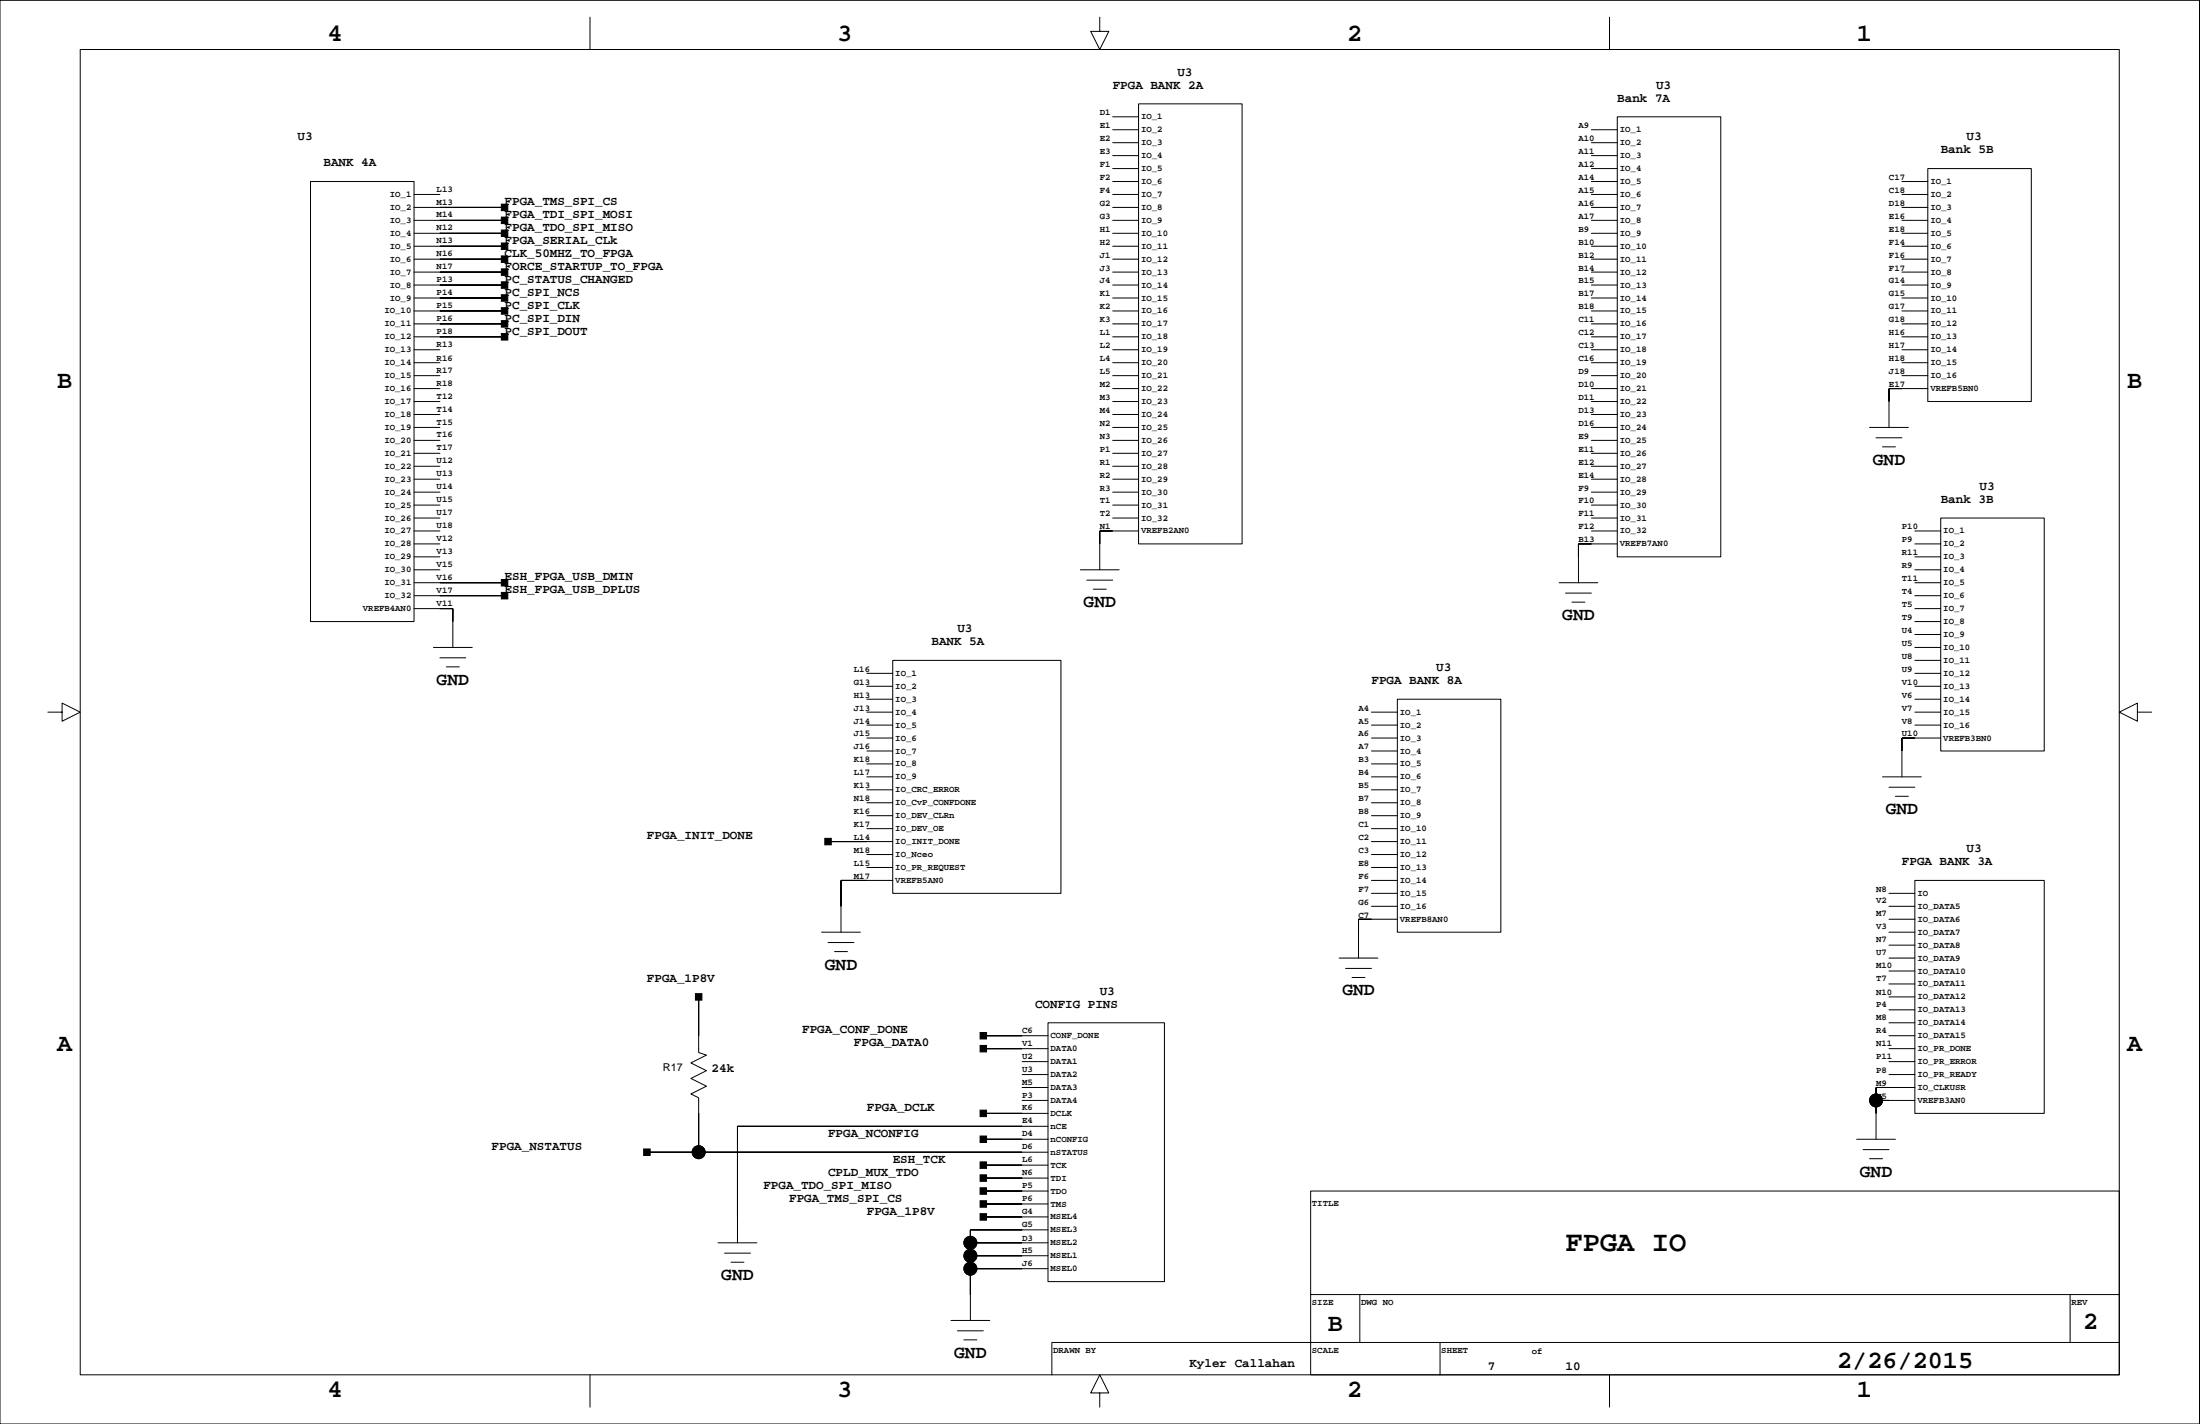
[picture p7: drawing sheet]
<svg xmlns="http://www.w3.org/2000/svg" width="432mm" height="279mm" viewBox="0 0 432 279" stroke-linecap="round" stroke-linejoin="round" font-family="sans-serif">
<g fill="none" stroke="#000" stroke-width=".2">
<path d="M0 .1h431.7v279.3h-431.7zM15.7 9.7h400.3v260.1h-400.3zM115.8 3.4v6.3M215.9 3.4v2.8h1.7l-1.7 3.5-1.8-3.5h1.8M315.9 3.4v6.3M60.9 35.6h20.4v86.4h-20.4zM81.3 38.2h5M218.4 35.6h5.1M218.4 38.2h5.1M218.4 25.5h5.1M218.4 28h5.1M218.4 30.5h5.1"/>
<path d="M218.4 33.1h5.1M218.4 22.9h5.1M223.5 20.4h20.3v86.3h-20.3zM312.3 35.6h5.1M312.3 38.2h5.1M312.3 25.5h5.1M312.3 28h5.1M312.3 30.5h5.1M312.3 33.1h5.1M317.4 22.9h20.3v86.4h-20.3zM373.3 35.6h5.1M373.3 38.2h5.1"/>
<path d="M378.4 33.1h20.3v45.7h-20.3zM81.3 40.7h17.7M81.3 43.2h17.7M81.3 45.8h17.7M81.3 48.3h17.7M81.3 50.9h17.7M81.3 53.4h17.7M81.3 55.9h17.7M81.3 58.5h17.7M218.4 40.7h5.1M218.4 43.2h5.1M218.4 45.8h5.1"/>
<path d="M218.4 48.3h5.1M218.4 50.9h5.1M218.4 53.4h5.1M218.4 55.9h5.1M218.4 58.5h5.1M312.3 40.7h5.1M312.3 43.2h5.1M312.3 45.8h5.1M312.3 48.3h5.1M312.3 50.9h5.1M312.3 53.4h5.1M312.3 55.9h5.1"/>
<path d="M312.3 58.5h5.1M373.3 40.7h5.1M373.3 43.2h5.1M373.3 45.8h5.1M373.3 48.3h5.1M373.3 50.9h5.1M373.3 53.4h5.1M373.3 55.9h5.1M373.3 58.5h5.1M81.3 61h17.7M81.3 63.5h17.7M81.3 66.1h17.7"/>
<path d="M81.3 68.6h5M81.3 71.2h5M81.3 73.7h5M81.3 76.2h5M81.3 78.8h5M218.4 61h5.1M218.4 63.5h5.1M218.4 66.1h5.1M218.4 68.6h5.1M218.4 71.2h5.1M218.4 73.7h5.1M218.4 76.2h5.1"/>
<path d="M218.4 78.8h5.1M312.3 61h5.1M312.3 63.5h5.1M312.3 66.1h5.1M312.3 68.6h5.1M312.3 71.2h5.1M312.3 73.7h5.1M312.3 76.2h5.1M312.3 78.8h5.1M373.3 61h5.1M373.3 63.5h5.1M373.3 66.1h5.1"/>
<path d="M373.3 68.6h5.1M373.3 71.2h5.1M373.3 73.7h5.1M378.4 76.2h-7.6v7.7M81.3 81.3h5M81.3 83.9h5M81.3 86.4h5M81.3 88.9h5M81.3 91.5h5M81.3 94h5M81.3 96.6h5M81.3 99.1h5"/>
<path d="M218.4 81.3h5.1M218.4 83.9h5.1M218.4 86.4h5.1M218.4 88.9h5.1M218.4 91.5h5.1M218.4 94h5.1M218.4 96.6h5.1M218.4 99.1h5.1M312.3 81.3h5.1M312.3 83.9h5.1M312.3 86.4h5.1M312.3 88.9h5.1"/>
<path d="M312.3 91.5h5.1M312.3 94h5.1M312.3 96.6h5.1M312.3 99.1h5.1M366.9 83.9h7.7M368.2 85.9h5.1M369.5 87.7h2.5M81.3 104.2h5M81.3 106.7h5M81.3 109.3h5M81.3 111.8h5M81.3 114.3h17.7"/>
<path d="M81.3 116.9h17.7M81.3 119.4h7.6v7.6M81.3 101.6h5M212 111.8h7.7M213.3 113.8h5.1M214.6 115.6h2.5M218.4 101.6h5.1M223.5 104.2h-7.6v7.6M306 114.3h7.6M307.3 116.4h5M308.5 118.1h2.6M312.3 104.2h5.1"/>
<path d="M312.3 101.6h5.1M317.4 106.7h-7.6v7.6M375.8 104.2h5.1M375.8 106.7h5.1M375.8 109.3h5.1M375.8 111.8h5.1M375.8 114.3h5.1M375.8 116.9h5.1M375.8 119.4h5.1M380.9 101.6h20.3v45.7h-20.3zM9.4 139.7h2.8v-1.7l3.5 1.7-3.5 1.8v-1.8M85.1 127h7.6"/>
<path d="M86.3 129.1h5.1M87.6 130.8h2.5M170.1 132.1h5.1M170.1 134.7h5.1M170.1 137.2h5.1M170.1 139.7h5.1M175.2 129.6h33v45.7h-33zM269.2 139.7h5.1M274.3 137.2h20.3v45.7h-20.3zM375.8 122h5.1M375.8 124.5h5.1M375.8 127h5.1"/>
<path d="M375.8 129.6h5.1M375.8 132.1h5.1M375.8 134.7h5.1M375.8 137.2h5.1M375.8 139.7h5.1M419.5 139.7v-1.7l-3.5 1.7 3.5 1.8v-1.8h2.8M170.1 142.3h5.1M170.1 144.8h5.1M170.1 152.4h5.1M170.1 147.3h5.1M170.1 149.9h5.1M170.1 155h5.1"/>
<path d="M170.1 157.5h5.1M269.2 142.3h5.1M269.2 144.8h5.1M269.2 152.4h5.1M269.2 147.3h5.1M269.2 149.9h5.1M269.2 155h5.1M269.2 157.5h5.1M369.5 152.4h7.6M370.8 154.5h5M372 156.2h2.6M375.8 142.3h5.1"/>
<path d="M380.9 144.8h-7.6v7.6M162.5 165.1h12.7M170.1 160h5.1M170.1 162.6h5.1M170.1 167.7h5.1M170.1 170.2h5.1M175.2 172.7h-10.1v10.2M269.2 175.3h5.1M269.2 177.8h5.1M269.2 160h5.1M269.2 162.6h5.1M269.2 165.1h5.1"/>
<path d="M269.2 167.7h5.1M269.2 170.2h5.1M269.2 172.7h5.1M370.8 175.3h5M370.8 177.8h5M375.8 172.7h25.4v45.8h-25.4zM137.1 195.6v10.9l1.6 .5-3.1 1.6 3.1 1.5-3.1 1.5 3.1 1.5-3.1 1.5 1.5 .8v10.7M161.3 182.9h7.6M162.5 184.9h5.1M163.8 186.7h2.5M262.8 188h7.6M264.1 190h5.1"/>
<path d="M265.4 191.8h2.5M274.3 180.4h-7.7v7.6M370.8 180.4h5M370.8 182.9h5M370.8 185.4h5M370.8 188h5M370.8 190.5h5M370.8 193.1h5M370.8 195.6h5M370.8 198.1h5M193 203.2h12.7M193 205.8h12.7"/>
<path d="M193 218.5h12.7M200.6 215.9h5.1M200.6 208.3h5.1M200.6 210.8h5.1M200.6 213.4h5.1M205.7 200.7h22.8v50.8h-22.8zM368.2 215.9h7.6M370.8 200.7h5M370.8 203.2h5M370.8 205.8h5M370.8 208.3h5M370.8 210.8h5"/>
<path d="M375.8 213.4h-7.6v10.1M127 226.1h78.7M193 223.5h12.7M193 238.8h12.7M193 228.6h12.7M193 231.2h12.7M193 233.7h12.7M193 236.2h12.7M205.7 221h-61v22.8M257.2 233.7h158.8v36.1h-158.8zM364.4 223.5h7.6M365.7 225.6h5.1"/>
<path d="M366.9 227.3h2.6M140.9 243.8h7.7M142.2 245.9h5.1M143.5 247.7h2.5M186.6 259.1h7.7M190.5 248.9h15.2M190.5 246.4h15.2M190.5 243.8h15.2M205.7 241.3h-15.2v17.8M257.2 254h158.8M266.9 254v9.4M406.3 254v9.4"/>
<path d="M115.8 269.8v6.3M187.9 261.1h5.1M189.2 262.9h2.5M215.9 273.3h1.7l-1.7-3.5-1.8 3.5h1.8v2.8M282.6 263.4v6.4M315.9 269.8v6.3M416 263.4h-209.5v6.4"/>
<circle cx="368.2" cy="215.9" r="1.27"/>
<circle cx="137.1" cy="226.1" r="1.27"/>
<circle cx="190.5" cy="246.4" r="1.27"/>
<circle cx="190.5" cy="243.8" r="1.27"/>
<circle cx="190.5" cy="248.9" r="1.27"/>
</g>
<g fill="#000" stroke="#000" stroke-width=".2">
<path d="M98.4 45.1h1.3v1.3h-1.3z" fill-rule="evenodd"/>
<path d="M98.4 47.7h1.3v1.2h-1.3z" fill-rule="evenodd"/>
<path d="M98.4 50.2h1.3v1.3h-1.3z" fill-rule="evenodd"/>
<path d="M98.4 52.8h1.3v1.2h-1.3z" fill-rule="evenodd"/>
<path d="M98.4 55.3h1.3v1.3h-1.3z" fill-rule="evenodd"/>
<path d="M98.4 57.8h1.3v1.3h-1.3z" fill-rule="evenodd"/>
<path d="M98.4 42.6h1.3v1.3h-1.3z" fill-rule="evenodd"/>
<path d="M98.4 40.1h1.3v1.2h-1.3z" fill-rule="evenodd"/>
<path d="M86.3 45.8h12.7z" fill-rule="evenodd"/>
<path d="M86.3 48.3h12.7z" fill-rule="evenodd"/>
<path d="M86.3 50.9h12.7z" fill-rule="evenodd"/>
<path d="M86.3 53.4h12.7z" fill-rule="evenodd"/>
<path d="M86.3 55.9h12.7z" fill-rule="evenodd"/>
<path d="M86.3 58.5h12.7z" fill-rule="evenodd"/>
<path d="M86.3 43.2h12.7z" fill-rule="evenodd"/>
<path d="M86.3 40.7h12.7z" fill-rule="evenodd"/>
<path d="M98.4 60.4h1.3v1.2h-1.3z" fill-rule="evenodd"/>
<path d="M98.4 62.9h1.3v1.3h-1.3z" fill-rule="evenodd"/>
<path d="M98.4 65.5h1.3v1.2h-1.3z" fill-rule="evenodd"/>
<path d="M86.3 61h12.7z" fill-rule="evenodd"/>
<path d="M86.3 63.5h12.7z" fill-rule="evenodd"/>
<path d="M86.3 66.1h12.7z" fill-rule="evenodd"/>
<path d="M370.8 76.2v2.6z" fill-rule="evenodd"/>
<path d="M370.8 76.2h2.5z" fill-rule="evenodd"/>
<path d="M86.3 119.4h2.6z" fill-rule="evenodd"/>
<path d="M88.9 119.4v2.6z" fill-rule="evenodd"/>
<path d="M98.4 113.7h1.3v1.3h-1.3z" fill-rule="evenodd"/>
<path d="M98.4 116.2h1.3v1.3h-1.3z" fill-rule="evenodd"/>
<path d="M86.3 114.3h12.7z" fill-rule="evenodd"/>
<path d="M86.3 116.9h12.7z" fill-rule="evenodd"/>
<path d="M215.9 104.2v2.5z" fill-rule="evenodd"/>
<path d="M215.9 104.2h2.5z" fill-rule="evenodd"/>
<path d="M309.8 106.7v2.6z" fill-rule="evenodd"/>
<path d="M309.8 106.7h2.5z" fill-rule="evenodd"/>
<path d="M373.3 144.8v2.5z" fill-rule="evenodd"/>
<path d="M373.3 144.8h2.5z" fill-rule="evenodd"/>
<path d="M161.9 164.5h1.3v1.3h-1.3z" fill-rule="evenodd"/>
<path d="M165.1 172.7v5.1z" fill-rule="evenodd"/>
<path d="M162.5 165.1h7.6z" fill-rule="evenodd"/>
<path d="M165.1 172.7h5z" fill-rule="evenodd"/>
<path d="M136.5 195h1.3v1.2h-1.3z" fill-rule="evenodd"/>
<path d="M137.1 195.6v7.6z" fill-rule="evenodd"/>
<path d="M266.6 180.4v2.5z" fill-rule="evenodd"/>
<path d="M266.6 180.4h2.6z" fill-rule="evenodd"/>
<path d="M137.1 218.5v7.6z" fill-rule="evenodd"/>
<path d="M192.4 205.1h1.2v1.3h-1.2z" fill-rule="evenodd"/>
<path d="M192.4 217.8h1.2v1.3h-1.2z" fill-rule="evenodd"/>
<path d="M192.4 202.6h1.2v1.3h-1.2z" fill-rule="evenodd"/>
<path d="M193 205.8h7.6z" fill-rule="evenodd"/>
<path d="M193 218.5h7.6z" fill-rule="evenodd"/>
<path d="M193 203.2h7.6z" fill-rule="evenodd"/>
<path d="M368.2 213.4v2.5z" fill-rule="evenodd"/>
<path d="M368.2 215.9v2.6z" fill-rule="evenodd"/>
<path d="M368.2 213.4h2.6z" fill-rule="evenodd"/>
<path d="M368.2 215.9h2.6z" fill-rule="evenodd"/>
<path d="M126.3 225.4h1.3v1.3h-1.3z" fill-rule="evenodd"/>
<path d="M127 226.1h10.1z" fill-rule="evenodd"/>
<path d="M144.7 221v17.8z" fill-rule="evenodd"/>
<path d="M192.4 222.9h1.2v1.3h-1.2z" fill-rule="evenodd"/>
<path d="M192.4 228h1.2v1.2h-1.2z" fill-rule="evenodd"/>
<path d="M192.4 235.6h1.2v1.3h-1.2z" fill-rule="evenodd"/>
<path d="M192.4 238.1h1.2v1.3h-1.2z" fill-rule="evenodd"/>
<path d="M192.4 230.5h1.2v1.3h-1.2z" fill-rule="evenodd"/>
<path d="M192.4 233.1h1.2v1.2h-1.2z" fill-rule="evenodd"/>
<path d="M193 223.5h7.6z" fill-rule="evenodd"/>
<path d="M137.1 226.1h63.5z" fill-rule="evenodd"/>
<path d="M193 228.6h7.6z" fill-rule="evenodd"/>
<path d="M193 236.2h7.6z" fill-rule="evenodd"/>
<path d="M193 238.8h7.6z" fill-rule="evenodd"/>
<path d="M193 231.2h7.6z" fill-rule="evenodd"/>
<path d="M144.7 221h55.9z" fill-rule="evenodd"/>
<path d="M193 233.7h7.6z" fill-rule="evenodd"/>
<path d="M190.5 241.3v2.5z" fill-rule="evenodd"/>
<path d="M190.5 248.9v5.1z" fill-rule="evenodd"/>
<path d="M190.5 243.8v2.6z" fill-rule="evenodd"/>
<path d="M190.5 246.4v2.5z" fill-rule="evenodd"/>
<path d="M190.5 248.9h10.1z" fill-rule="evenodd"/>
<path d="M190.5 246.4h10.1z" fill-rule="evenodd"/>
<path d="M190.5 243.8h10.1z" fill-rule="evenodd"/>
<path d="M190.5 241.3h10.1z" fill-rule="evenodd"/>
<circle cx="368.2" cy="215.9" r="1.27"/>
<circle cx="137.1" cy="226.1" r="1.27"/>
<circle cx="190.5" cy="246.4" r="1.27"/>
<circle cx="190.5" cy="243.8" r="1.27"/>
<circle cx="190.5" cy="248.9" r="1.27"/>
</g>
<text font-size="5.6" x="307.3" y="245.4">FPGA IO</text>
<g font-size="4.9">
<text x="64.3" y="8.1">4</text>
<text x="164.3" y="8.1">3</text>
<text x="264.4" y="8.1">2</text>
<text x="364.4" y="8.1">1</text>
<text x="11.2" y="76.1">B</text>
<text x="417.5" y="76.1">B</text>
<text x="11.2" y="206.1">A</text>
<text x="417.5" y="206.1">A</text>
<text x="260.6" y="261.2">B</text>
<text x="408.8" y="260.7">2</text>
<text x="360.6" y="268.4">2/26/2015</text>
<text x="64.3" y="274.2">4</text>
<text x="164.3" y="274.2">3</text>
<text x="264.4" y="274.2">2</text>
<text x="364.4" y="274.2">1</text>
</g>
<g font-size="3.5">
<text x="367.6" y="91.2">GND</text>
<text x="212.7" y="119.1">GND</text>
<text x="306.6" y="121.7">GND</text>
<text x="85.7" y="134.4">GND</text>
<text x="370.1" y="159.8">GND</text>
<text x="161.9" y="190.2">GND</text>
<text x="263.5" y="195.3">GND</text>
<text x="365" y="230.9">GND</text>
<text x="141.6" y="251.2">GND</text>
<text x="187.3" y="266.4">GND</text>
</g>
<g font-size="2.5">
<text x="218.4" y="17.4">FPGA BANK 2A</text>
<text x="231.1" y="14.9">U3</text>
<text x="325" y="17.4">U3</text>
<text x="317.4" y="19.9">Bank 7A</text>
<text x="58.4" y="27.6">U3</text>
<text x="386" y="27.6">U3</text>
<text x="63.5" y="32.6">BANK 4A</text>
<text x="380.9" y="30.1">Bank 5B</text>
<text x="99" y="40.3">FPGA_TMS_SPI_CS</text>
<text x="99" y="45.3">FPGA_TDO_SPI_MISO</text>
<text x="99" y="47.9">FPGA_SERIAL_CLk</text>
<text x="99" y="42.8">FPGA_TDI_SPI_MOSI</text>
<text x="99" y="50.4">CLK_50MHZ_TO_FPGA</text>
<text x="99" y="53">FORCE_STARTUP_TO_FPGA</text>
<text x="99" y="55.5">PC_STATUS_CHANGED</text>
<text x="99" y="58">PC_SPI_NCS</text>
<text x="99" y="60.6">PC_SPI_CLK</text>
<text x="99" y="63.1">PC_SPI_DIN</text>
<text x="99" y="65.6">PC_SPI_DOUT</text>
<text x="380.9" y="98.7">Bank 3B</text>
<text x="388.5" y="96.1">U3</text>
<text x="99" y="113.9">ESH_FPGA_USB_DMIN</text>
<text x="99" y="116.4">ESH_FPGA_USB_DPLUS</text>
<text x="187.9" y="124.1">U3</text>
<text x="182.8" y="126.6">BANK 5A</text>
<text x="281.9" y="131.7">U3</text>
<text x="269.2" y="134.2">FPGA BANK 8A</text>
<text x="127" y="164.7">FPGA_INIT_DONE</text>
<text x="386" y="167.2">U3</text>
<text x="373.3" y="169.8">FPGA BANK 3A</text>
<text x="127" y="192.6">FPGA_1P8V</text>
<text x="203.2" y="197.7">CONFIG PINS</text>
<text x="215.9" y="195.2">U3</text>
<text x="157.4" y="202.8">FPGA_CONF_DONE</text>
<text x="167.6" y="205.3">FPGA_DATA0</text>
<text x="139.7" y="210.4">24k</text>
<text x="170.1" y="218">FPGA_DCLK</text>
<text x="96.5" y="225.6">FPGA_NSTATUS</text>
<text x="162.5" y="223.1">FPGA_NCONFIG</text>
<text x="149.8" y="233.3">FPGA_TDO_SPI_MISO</text>
<text x="162.5" y="230.7">CPLD_MUX_TDO</text>
<text x="175.2" y="228.2">ESH_TCK</text>
<text x="154.9" y="235.8">FPGA_TMS_SPI_CS</text>
<text x="170.1" y="238.3">FPGA_1P8V</text>
<text x="233.5" y="268.2">Kyler Callahan</text>
<text x="292" y="268.8">7</text>
<text x="307.3" y="268.8">10</text>
</g>
<text font-size="2.1" x="130.1" y="210.1">R17</text>
<g font-size="1.8">
<text x="215.9" y="22.6">D1</text>
<text x="224" y="23.4">IO_1</text>
<text x="215.9" y="27.7">E2</text>
<text x="215.9" y="25.1">E1</text>
<text x="224" y="26">IO_2</text>
<text x="224" y="28.5">IO_3</text>
<text x="309.8" y="27.7">A10</text>
<text x="309.8" y="25.1">A9</text>
<text x="317.9" y="26">IO_1</text>
<text x="317.9" y="28.5">IO_2</text>
<text x="215.9" y="30.2">E3</text>
<text x="215.9" y="32.8">F1</text>
<text x="215.9" y="35.3">F2</text>
<text x="224" y="31">IO_4</text>
<text x="224" y="33.6">IO_5</text>
<text x="309.8" y="35.3">A14</text>
<text x="309.8" y="32.8">A12</text>
<text x="309.8" y="30.2">A11</text>
<text x="317.9" y="31">IO_3</text>
<text x="317.9" y="33.6">IO_4</text>
<text x="370.8" y="35.3">C17</text>
<text x="76.5" y="38.7">IO_1</text>
<text x="76.5" y="41.2">IO_2</text>
<text x="85.7" y="40.1">M13</text>
<text x="85.7" y="37.6">L13</text>
<text x="215.9" y="40.4">G2</text>
<text x="215.9" y="37.8">F4</text>
<text x="224" y="36.1">IO_6</text>
<text x="224" y="38.7">IO_7</text>
<text x="224" y="41.2">IO_8</text>
<text x="309.8" y="40.4">A16</text>
<text x="309.8" y="37.8">A15</text>
<text x="317.9" y="36.1">IO_5</text>
<text x="317.9" y="38.7">IO_6</text>
<text x="317.9" y="41.2">IO_7</text>
<text x="370.8" y="40.4">D18</text>
<text x="370.8" y="37.8">C18</text>
<text x="378.9" y="36.1">IO_1</text>
<text x="378.9" y="38.7">IO_2</text>
<text x="378.9" y="41.2">IO_3</text>
<text x="76.5" y="43.7">IO_3</text>
<text x="76.5" y="46.3">IO_4</text>
<text x="85.7" y="47.7">N13</text>
<text x="85.7" y="42.7">M14</text>
<text x="85.7" y="45.2">N12</text>
<text x="215.9" y="48">H2</text>
<text x="215.9" y="45.5">H1</text>
<text x="215.9" y="42.9">G3</text>
<text x="224" y="43.7">IO_9</text>
<text x="224" y="46.3">IO_10</text>
<text x="309.8" y="48">B10</text>
<text x="309.8" y="45.5">B9</text>
<text x="309.8" y="42.9">A17</text>
<text x="317.9" y="43.7">IO_8</text>
<text x="317.9" y="46.3">IO_9</text>
<text x="370.8" y="48">F14</text>
<text x="370.8" y="45.5">E18</text>
<text x="370.8" y="42.9">E16</text>
<text x="378.9" y="43.7">IO_4</text>
<text x="378.9" y="46.3">IO_5</text>
<text x="76.5" y="48.8">IO_5</text>
<text x="76.5" y="51.3">IO_6</text>
<text x="76.5" y="53.9">IO_7</text>
<text x="85.7" y="50.3">N16</text>
<text x="85.7" y="52.8">N17</text>
<text x="215.9" y="53.1">J3</text>
<text x="215.9" y="50.5">J1</text>
<text x="224" y="48.8">IO_11</text>
<text x="224" y="51.3">IO_12</text>
<text x="224" y="53.9">IO_13</text>
<text x="309.8" y="53.1">B14</text>
<text x="309.8" y="50.5">B12</text>
<text x="317.9" y="48.8">IO_10</text>
<text x="317.9" y="51.3">IO_11</text>
<text x="317.9" y="53.9">IO_12</text>
<text x="370.8" y="53.1">F17</text>
<text x="370.8" y="50.5">F16</text>
<text x="378.9" y="48.8">IO_6</text>
<text x="378.9" y="51.3">IO_7</text>
<text x="378.9" y="53.9">IO_8</text>
<text x="76.5" y="56.4">IO_8</text>
<text x="76.5" y="59">IO_9</text>
<text x="85.7" y="55.4">P13</text>
<text x="85.7" y="57.9">P14</text>
<text x="215.9" y="55.6">J4</text>
<text x="215.9" y="58.2">K1</text>
<text x="224" y="56.4">IO_14</text>
<text x="224" y="59">IO_15</text>
<text x="309.8" y="58.2">B17</text>
<text x="309.8" y="55.6">B15</text>
<text x="317.9" y="56.4">IO_13</text>
<text x="317.9" y="59">IO_14</text>
<text x="370.8" y="58.2">G15</text>
<text x="370.8" y="55.6">G14</text>
<text x="378.9" y="56.4">IO_9</text>
<text x="378.9" y="59">IO_10</text>
<text x="75.5" y="61.5">IO_10</text>
<text x="75.5" y="64">IO_11</text>
<text x="85.7" y="63">P16</text>
<text x="85.7" y="65.5">P18</text>
<text x="85.7" y="60.4">P15</text>
<text x="215.9" y="60.7">K2</text>
<text x="215.9" y="63.2">K3</text>
<text x="215.9" y="65.8">L1</text>
<text x="224" y="61.5">IO_16</text>
<text x="224" y="64">IO_17</text>
<text x="309.8" y="65.8">C12</text>
<text x="309.8" y="63.2">C11</text>
<text x="309.8" y="60.7">B18</text>
<text x="317.9" y="61.5">IO_15</text>
<text x="317.9" y="64">IO_16</text>
<text x="370.8" y="65.8">H16</text>
<text x="370.8" y="63.2">G18</text>
<text x="370.8" y="60.7">G17</text>
<text x="378.9" y="61.5">IO_11</text>
<text x="378.9" y="64">IO_12</text>
<text x="75.5" y="66.6">IO_12</text>
<text x="75.5" y="69.1">IO_13</text>
<text x="75.5" y="71.7">IO_14</text>
<text x="85.7" y="70.9">R16</text>
<text x="85.7" y="68.1">R13</text>
<text x="215.9" y="68.3">L2</text>
<text x="215.9" y="70.9">L4</text>
<text x="224" y="66.6">IO_18</text>
<text x="224" y="69.1">IO_19</text>
<text x="224" y="71.7">IO_20</text>
<text x="309.8" y="70.9">C16</text>
<text x="309.8" y="68.3">C13</text>
<text x="317.9" y="66.6">IO_17</text>
<text x="317.9" y="69.1">IO_18</text>
<text x="317.9" y="71.7">IO_19</text>
<text x="370.8" y="70.9">H18</text>
<text x="370.8" y="68.3">H17</text>
<text x="378.9" y="66.6">IO_13</text>
<text x="378.9" y="69.1">IO_14</text>
<text x="378.9" y="71.7">IO_15</text>
<text x="75.5" y="74.2">IO_15</text>
<text x="75.5" y="76.7">IO_16</text>
<text x="85.7" y="75.7">R18</text>
<text x="85.7" y="73.1">R17</text>
<text x="215.9" y="73.4">L5</text>
<text x="215.9" y="75.9">M2</text>
<text x="224" y="74.2">IO_21</text>
<text x="224" y="76.7">IO_22</text>
<text x="309.8" y="75.9">D10</text>
<text x="309.8" y="73.4">D9</text>
<text x="317.9" y="74.2">IO_20</text>
<text x="317.9" y="76.7">IO_21</text>
<text x="370.8" y="75.9">E17</text>
<text x="370.8" y="73.4">J18</text>
<text x="378.9" y="74.2">IO_16</text>
<text x="378.9" y="76.7">VREFB5BN0</text>
<text x="75.5" y="79.3">IO_17</text>
<text x="75.5" y="81.8">IO_18</text>
<text x="85.7" y="78.2">T12</text>
<text x="85.7" y="83.3">T15</text>
<text x="85.7" y="80.8">T14</text>
<text x="215.9" y="78.5">M3</text>
<text x="215.9" y="81">M4</text>
<text x="215.9" y="83.6">N2</text>
<text x="224" y="79.3">IO_23</text>
<text x="224" y="81.8">IO_24</text>
<text x="309.8" y="83.6">D16</text>
<text x="309.8" y="81">D13</text>
<text x="309.8" y="78.5">D11</text>
<text x="317.9" y="79.3">IO_22</text>
<text x="317.9" y="81.8">IO_23</text>
<text x="75.5" y="84.4">IO_19</text>
<text x="75.5" y="86.9">IO_20</text>
<text x="75.5" y="89.4">IO_21</text>
<text x="85.7" y="88.4">T17</text>
<text x="85.7" y="85.8">T16</text>
<text x="215.9" y="86.1">N3</text>
<text x="215.9" y="88.6">P1</text>
<text x="224" y="84.4">IO_25</text>
<text x="224" y="86.9">IO_26</text>
<text x="224" y="89.4">IO_27</text>
<text x="309.8" y="88.6">E11</text>
<text x="309.8" y="86.1">E9</text>
<text x="317.9" y="84.4">IO_24</text>
<text x="317.9" y="86.9">IO_25</text>
<text x="317.9" y="89.4">IO_26</text>
<text x="75.5" y="92">IO_22</text>
<text x="75.5" y="94.5">IO_23</text>
<text x="85.7" y="96">U14</text>
<text x="85.7" y="93.5">U13</text>
<text x="85.7" y="90.9">U12</text>
<text x="215.9" y="91.2">R1</text>
<text x="215.9" y="93.7">R2</text>
<text x="224" y="92">IO_28</text>
<text x="224" y="94.5">IO_29</text>
<text x="309.8" y="93.7">E14</text>
<text x="309.8" y="91.2">E12</text>
<text x="317.9" y="92">IO_27</text>
<text x="317.9" y="94.5">IO_28</text>
<text x="75.5" y="97.1">IO_24</text>
<text x="75.5" y="99.6">IO_25</text>
<text x="85.7" y="101.1">U17</text>
<text x="85.7" y="98.5">U15</text>
<text x="215.9" y="96.2">R3</text>
<text x="215.9" y="98.8">T1</text>
<text x="215.9" y="101.3">T2</text>
<text x="224" y="97.1">IO_30</text>
<text x="224" y="99.6">IO_31</text>
<text x="309.8" y="101.3">F11</text>
<text x="309.8" y="98.8">F10</text>
<text x="309.8" y="96.2">F9</text>
<text x="317.9" y="97.1">IO_29</text>
<text x="317.9" y="99.6">IO_30</text>
<text x="75.5" y="102.1">IO_26</text>
<text x="75.5" y="104.7">IO_27</text>
<text x="75.5" y="107.2">IO_28</text>
<text x="85.7" y="106.2">V12</text>
<text x="85.7" y="103.6">U18</text>
<text x="215.9" y="103.9">N1</text>
<text x="224" y="104.7">VREFB2AN0</text>
<text x="224" y="102.1">IO_32</text>
<text x="309.8" y="103.9">F12</text>
<text x="309.8" y="106.4">B13</text>
<text x="317.9" y="107.2">VREFB7AN0</text>
<text x="317.9" y="102.1">IO_31</text>
<text x="317.9" y="104.7">IO_32</text>
<text x="373.3" y="106.4">P9</text>
<text x="373.3" y="103.9">P10</text>
<text x="381.4" y="104.7">IO_1</text>
<text x="381.4" y="107.2">IO_2</text>
<text x="75.5" y="109.8">IO_29</text>
<text x="75.5" y="112.3">IO_30</text>
<text x="85.7" y="113.8">V16</text>
<text x="85.7" y="111.2">V15</text>
<text x="85.7" y="108.7">V13</text>
<text x="373.3" y="111.5">R9</text>
<text x="373.3" y="108.9">R11</text>
<text x="381.4" y="109.8">IO_3</text>
<text x="381.4" y="112.3">IO_4</text>
<text x="71.2" y="119.9">VREFB4AN0</text>
<text x="75.5" y="114.8">IO_31</text>
<text x="75.5" y="117.4">IO_32</text>
<text x="85.7" y="118.8">V11</text>
<text x="85.7" y="116.3">V17</text>
<text x="373.3" y="119.1">T5</text>
<text x="373.3" y="116.6">T4</text>
<text x="373.3" y="114">T11</text>
<text x="381.4" y="114.8">IO_5</text>
<text x="381.4" y="117.4">IO_6</text>
<text x="381.4" y="119.9">IO_7</text>
<text x="373.3" y="124.2">U4</text>
<text x="373.3" y="121.6">T9</text>
<text x="381.4" y="122.5">IO_8</text>
<text x="381.4" y="125">IO_9</text>
<text x="167.6" y="131.8">L16</text>
<text x="373.3" y="131.8">U9</text>
<text x="373.3" y="129.3">U8</text>
<text x="373.3" y="126.7">U5</text>
<text x="381.4" y="127.5">IO_10</text>
<text x="381.4" y="130.1">IO_11</text>
<text x="167.6" y="136.9">H13</text>
<text x="167.6" y="134.3">G13</text>
<text x="175.7" y="132.6">IO_1</text>
<text x="175.7" y="135.1">IO_2</text>
<text x="175.7" y="137.7">IO_3</text>
<text x="373.3" y="136.9">V6</text>
<text x="373.3" y="134.3">V10</text>
<text x="381.4" y="132.6">IO_12</text>
<text x="381.4" y="135.1">IO_13</text>
<text x="381.4" y="137.7">IO_14</text>
<text x="167.6" y="142">J14</text>
<text x="167.6" y="139.4">J13</text>
<text x="175.7" y="140.2">IO_4</text>
<text x="175.7" y="142.8">IO_5</text>
<text x="266.6" y="142">A5</text>
<text x="266.6" y="139.4">A4</text>
<text x="274.8" y="140.2">IO_1</text>
<text x="274.8" y="142.8">IO_2</text>
<text x="373.3" y="142">V8</text>
<text x="373.3" y="139.4">V7</text>
<text x="381.4" y="140.2">IO_15</text>
<text x="381.4" y="142.8">IO_16</text>
<text x="167.6" y="149.6">K18</text>
<text x="167.6" y="147">J16</text>
<text x="167.6" y="144.5">J15</text>
<text x="175.7" y="145.3">IO_6</text>
<text x="175.7" y="147.8">IO_7</text>
<text x="266.6" y="149.6">B3</text>
<text x="266.6" y="147">A7</text>
<text x="266.6" y="144.5">A6</text>
<text x="274.8" y="145.3">IO_3</text>
<text x="274.8" y="147.8">IO_4</text>
<text x="373.3" y="144.5">U10</text>
<text x="381.4" y="145.3">VREFB3BN0</text>
<text x="167.6" y="154.7">K13</text>
<text x="167.6" y="152.1">L17</text>
<text x="175.7" y="150.4">IO_8</text>
<text x="175.7" y="152.9">IO_9</text>
<text x="175.7" y="155.5">IO_CRC_ERROR</text>
<text x="266.6" y="154.7">B5</text>
<text x="266.6" y="152.1">B4</text>
<text x="274.8" y="150.4">IO_5</text>
<text x="274.8" y="152.9">IO_6</text>
<text x="274.8" y="155.5">IO_7</text>
<text x="167.6" y="159.7">K16</text>
<text x="167.6" y="157.2">N18</text>
<text x="175.7" y="158">IO_CvP_CONFDONE</text>
<text x="175.7" y="160.5">IO_DEV_CLRn</text>
<text x="266.6" y="159.7">B8</text>
<text x="266.6" y="157.2">B7</text>
<text x="274.8" y="158">IO_8</text>
<text x="274.8" y="160.5">IO_9</text>
<text x="167.6" y="167.4">M18</text>
<text x="167.6" y="164.8">L14</text>
<text x="167.6" y="162.3">K17</text>
<text x="175.7" y="163.1">IO_DEV_OE</text>
<text x="175.7" y="165.6">IO_INIT_DONE</text>
<text x="266.6" y="167.4">C3</text>
<text x="266.6" y="164.8">C2</text>
<text x="266.6" y="162.3">C1</text>
<text x="274.8" y="163.1">IO_10</text>
<text x="274.8" y="165.6">IO_11</text>
<text x="167.6" y="169.9">L15</text>
<text x="167.6" y="172.4">M17</text>
<text x="175.7" y="173.2">VREFB5AN0</text>
<text x="175.7" y="168.2">IO_Nceo</text>
<text x="175.7" y="170.7">IO_PR_REQUEST</text>
<text x="266.6" y="172.4">F6</text>
<text x="266.6" y="169.9">E8</text>
<text x="274.8" y="168.2">IO_12</text>
<text x="274.8" y="170.7">IO_13</text>
<text x="274.8" y="173.2">IO_14</text>
<text x="266.6" y="177.5">G6</text>
<text x="266.6" y="175">F7</text>
<text x="274.8" y="175.8">IO_15</text>
<text x="274.8" y="178.3">IO_16</text>
<text x="368.2" y="179.8">M7</text>
<text x="368.2" y="177.3">V2</text>
<text x="368.2" y="175">N8</text>
<text x="376.3" y="175.8">IO</text>
<text x="376.3" y="178.3">IO_DATA5</text>
<text x="266.6" y="180">C7</text>
<text x="274.8" y="180.9">VREFB8AN0</text>
<text x="368.2" y="184.9">N7</text>
<text x="368.2" y="182.3">V3</text>
<text x="376.3" y="180.9">IO_DATA6</text>
<text x="376.3" y="183.4">IO_DATA7</text>
<text x="376.3" y="185.9">IO_DATA8</text>
<text x="368.2" y="190">M10</text>
<text x="368.2" y="187.4">U7</text>
<text x="376.3" y="188.5">IO_DATA9</text>
<text x="376.3" y="191">IO_DATA10</text>
<text x="368.2" y="197.6">P4</text>
<text x="368.2" y="195.3">N10</text>
<text x="368.2" y="192.5">T7</text>
<text x="376.3" y="193.6">IO_DATA11</text>
<text x="376.3" y="196.1">IO_DATA12</text>
<text x="200.6" y="202.6">C6</text>
<text x="206.2" y="203.7">CONF_DONE</text>
<text x="368.2" y="202.6">R4</text>
<text x="368.2" y="200.1">M8</text>
<text x="376.3" y="198.6">IO_DATA13</text>
<text x="376.3" y="201.2">IO_DATA14</text>
<text x="376.3" y="203.7">IO_DATA15</text>
<text x="200.6" y="207.7">U2</text>
<text x="200.6" y="205.2">V1</text>
<text x="206.2" y="206.3">DATA0</text>
<text x="206.2" y="208.8">DATA1</text>
<text x="368.2" y="207.7">P11</text>
<text x="368.2" y="205.2">N11</text>
<text x="376.3" y="206.3">IO_PR_DONE</text>
<text x="376.3" y="208.8">IO_PR_ERROR</text>
<text x="200.6" y="210.3">U3</text>
<text x="200.6" y="215.3">P3</text>
<text x="200.6" y="212.8">M5</text>
<text x="206.2" y="211.3">DATA2</text>
<text x="206.2" y="213.9">DATA3</text>
<text x="368.2" y="213.1">M9</text>
<text x="368.2" y="210.5">P8</text>
<text x="368.2" y="215.6">V5</text>
<text x="376.3" y="211.3">IO_PR_READY</text>
<text x="376.3" y="213.9">IO_CLKUSR</text>
<text x="200.6" y="217.9">K6</text>
<text x="200.6" y="220.4">E4</text>
<text x="206.2" y="216.4">DATA4</text>
<text x="206.2" y="218.9">DCLK</text>
<text x="206.2" y="221.5">nCE</text>
<text x="376.3" y="216.4">VREFB3AN0</text>
<text x="200.6" y="223">D4</text>
<text x="200.6" y="225.5">D6</text>
<text x="206.2" y="224">nCONFIG</text>
<text x="206.2" y="226.6">nSTATUS</text>
<text x="200.6" y="233.1">P5</text>
<text x="200.6" y="230.6">N6</text>
<text x="200.6" y="228">L6</text>
<text x="206.2" y="229.1">TCK</text>
<text x="206.2" y="231.6">TDI</text>
<text x="200.6" y="238.2">G4</text>
<text x="200.6" y="235.7">P6</text>
<text x="206.2" y="239.3">MSEL4</text>
<text x="206.2" y="234.2">TDO</text>
<text x="206.2" y="236.7">TMS</text>
<text x="257.5" y="236.7">TITLE</text>
<text x="200.6" y="245.8">H5</text>
<text x="200.6" y="240.7">G5</text>
<text x="200.6" y="243.5">D3</text>
<text x="206.2" y="244.3">MSEL2</text>
<text x="206.2" y="241.8">MSEL3</text>
<text x="200.6" y="248.4">J6</text>
<text x="206.2" y="249.4">MSEL0</text>
<text x="206.2" y="246.9">MSEL1</text>
<text x="257.5" y="256">SIZE</text>
<text x="267.1" y="256">DWG NO</text>
<text x="406.6" y="256">REV</text>
<text x="206.7" y="265.4">DRAWN BY</text>
<text x="257.5" y="265.4">SCALE</text>
<text x="282.9" y="265.4">SHEET</text>
<text x="300.7" y="265.6">of</text>
</g>
</svg>
